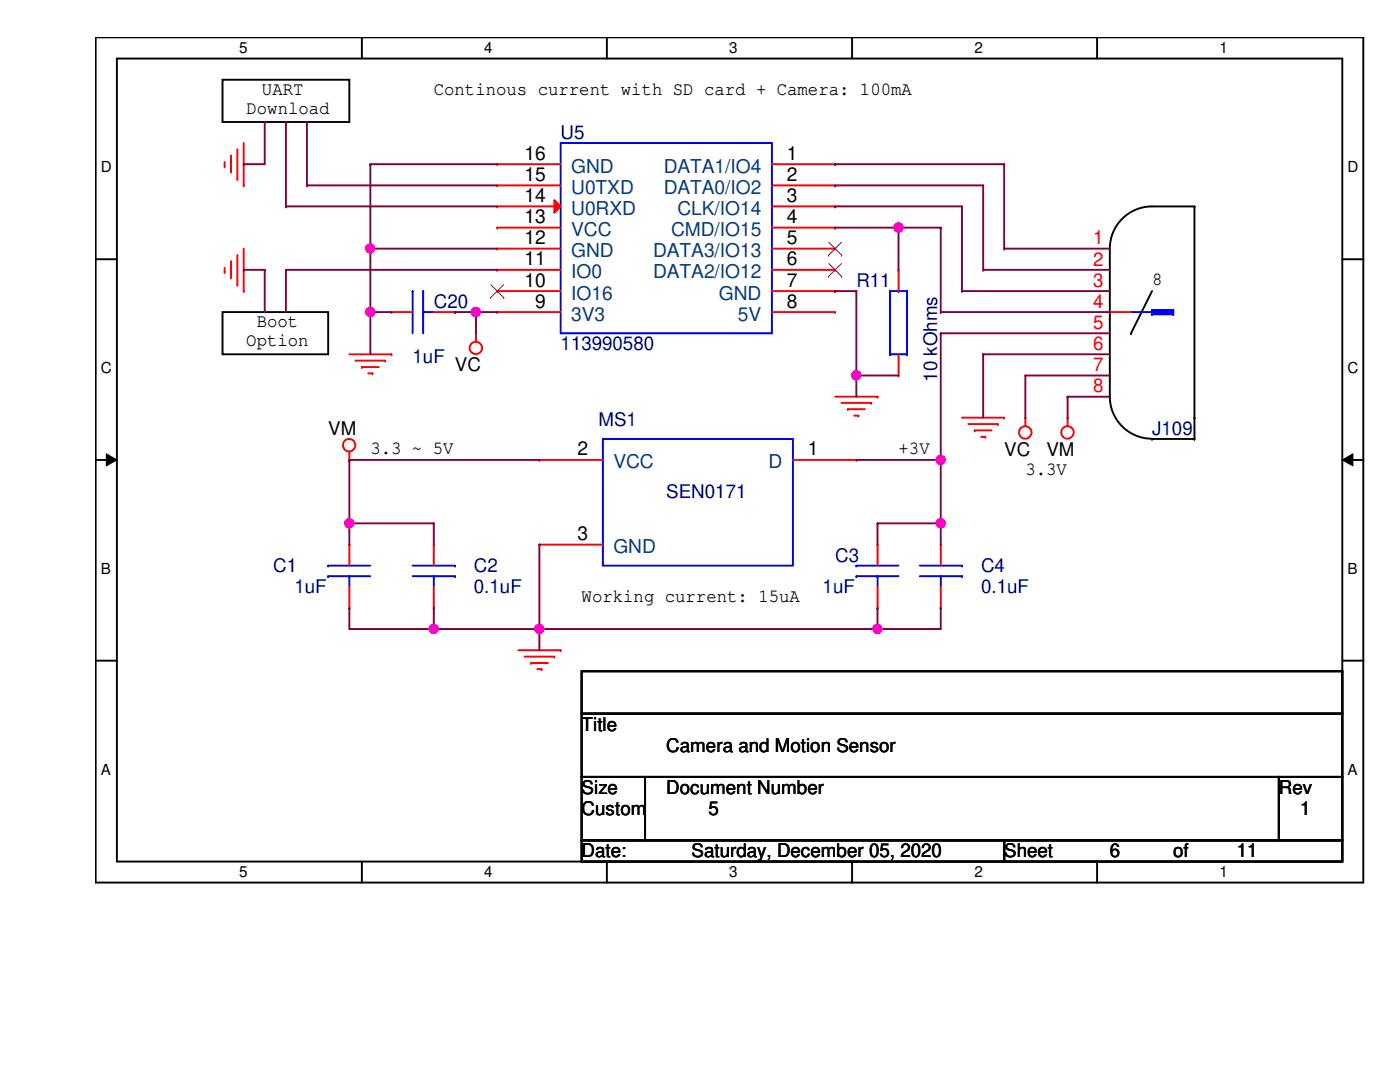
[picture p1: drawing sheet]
<svg xmlns="http://www.w3.org/2000/svg" width="279mm" height="216mm" viewBox="0 0 279 216" stroke-linecap="round" stroke-linejoin="round" font-family="sans-serif">
<path d="M19.1 7.5h253v168.6h-253zM23.3 11.7h244.6v160.2h-244.6z" fill="none" stroke="#000" stroke-width=".38"/>
<g fill="#fff">
<path d="M47.8 7.9h1.6v3.4h-1.6z"/>
<path d="M47.8 172.3h1.6v3.4h-1.6z"/>
</g>
<path d="M72.2 7.5v4.2M72.2 171.9v4.2" fill="none" stroke="#000" stroke-width=".38"/>
<g fill="#fff">
<path d="M96.6 7.9h1.7v3.4h-1.7z"/>
<path d="M96.6 172.3h1.7v3.4h-1.7z"/>
</g>
<path d="M121.1 7.5v4.2M121.1 171.9v4.2" fill="none" stroke="#000" stroke-width=".38"/>
<g fill="#fff">
<path d="M145.5 7.9h1.7v3.4h-1.7z"/>
<path d="M145.5 172.3h1.7v3.4h-1.7z"/>
</g>
<path d="M170.1 7.5v4.2M170.1 171.9v4.2" fill="none" stroke="#000" stroke-width=".38"/>
<g fill="#fff">
<path d="M194.5 7.9h1.6v3.4h-1.6z"/>
<path d="M194.5 172.3h1.6v3.4h-1.6z"/>
</g>
<path d="M218.9 7.5v4.2M218.9 171.9v4.2" fill="none" stroke="#000" stroke-width=".38"/>
<g fill="#fff">
<path d="M243.4 7.9h1.6v3.4h-1.6z"/>
<path d="M243.4 172.3h1.6v3.4h-1.6z"/>
<path d="M20.2 31.7h2.1v3.4h-2.1z"/>
<path d="M268.9 31.7h2.2v3.4h-2.2z"/>
<path d="M20.2 71.8h2.1v3.3h-2.1z"/>
<path d="M268.9 71.8h2.2v3.3h-2.2z"/>
</g>
<path d="M19.1 51.7h4.2M267.9 51.7h4.2" fill="none" stroke="#000" stroke-width=".38"/>
<g fill="#fff">
<path d="M20.2 111.8h1.9v3.4h-1.9z"/>
<path d="M268.9 111.8h2v3.4h-2z"/>
</g>
<path d="M19.1 91.8h4.2M267.9 91.8h4.2" fill="none" stroke="#000" stroke-width=".38"/>
<path d="M21.2 90.6l2.1 1.2-2.1 1.2zM267.9 91.8l2.1-1.2v2.4z" fill="#000"/>
<path d="M21.2 90.6l2.1 1.2-2.1 1.2zM267.9 91.8l2.1-1.2v2.4z" fill="none" stroke="#000" stroke-width=".2"/>
<g fill="#fff">
<path d="M20.1 151.8h2v3.4h-2z"/>
<path d="M268.9 151.8h2v3.4h-2z"/>
</g>
<path d="M44.4 15.9h25.3v8.4h-25.3zM229.9 58.1l-4.2 8.4M44.4 62.3h21.1v8.4h-21.1zM229.9 87.5a8.4 8.4 0 0 1-8.4-8.3v-29.6a8.4 8.4 0 0 1 8.4-8.4h8.5v46.4h-8.5M19.1 131.8h4.2M267.9 131.8h4.2" fill="none" stroke="#000" stroke-width=".38"/>
<g fill="#000">
<circle cx="238.4" cy="41.2" r=".19"/>
<circle cx="221.5" cy="74.9" r=".19"/>
<circle cx="221.5" cy="79.2" r=".19"/>
<circle cx="225.7" cy="66.5" r=".19"/>
<circle cx="229.9" cy="87.6" r=".19"/>
<circle cx="238.4" cy="83.4" r=".19"/>
<circle cx="238.4" cy="87.6" r=".19"/>
</g>
<path d="M69.7 90.1v1.7" fill="none" stroke="#f00" stroke-width=".38"/>
<circle cx="69.7" cy="91.8" r=".19" fill="#f00"/>
<g fill="none" stroke="#f00" stroke-width=".38">
<path d="M103.4 129.8h8.5"/>
<circle cx="69.7" cy="88.8" r="1.24"/>
</g>
<circle cx="111.9" cy="129.8" r=".19" fill="#f00"/>
<path d="M104.7 131h5.9" fill="none" stroke="#f00" stroke-width=".38"/>
<circle cx="110.6" cy="131" r=".19" fill="#f00"/>
<path d="M106 132.3h3.3" fill="none" stroke="#f00" stroke-width=".38"/>
<circle cx="106" cy="132.3" r=".19" fill="#f00"/>
<path d="M107.2 133.5h.9" fill="none" stroke="#f00" stroke-width=".38"/>
<circle cx="108.1" cy="133.5" r=".19" fill="#f00"/>
<path d="M69.7 70.7h8.4" fill="none" stroke="#f00" stroke-width=".38"/>
<circle cx="78.1" cy="70.7" r=".19" fill="#f00"/>
<path d="M71 72h5.9" fill="none" stroke="#f00" stroke-width=".38"/>
<circle cx="76.9" cy="72" r=".19" fill="#f00"/>
<path d="M72.2 73.2h3.4" fill="none" stroke="#f00" stroke-width=".38"/>
<circle cx="72.2" cy="73.2" r=".19" fill="#f00"/>
<path d="M73.5 74.5h.8" fill="none" stroke="#f00" stroke-width=".38"/>
<circle cx="74.3" cy="74.5" r=".19" fill="#f00"/>
<path d="M166.7 79.2h8.4" fill="none" stroke="#f00" stroke-width=".38"/>
<circle cx="175.1" cy="79.2" r=".19" fill="#f00"/>
<path d="M167.9 80.4h6" fill="none" stroke="#f00" stroke-width=".38"/>
<circle cx="173.9" cy="80.4" r=".19" fill="#f00"/>
<path d="M169.2 81.7h3.4" fill="none" stroke="#f00" stroke-width=".38"/>
<circle cx="169.2" cy="81.7" r=".19" fill="#f00"/>
<path d="M170.5 82.9h.8" fill="none" stroke="#f00" stroke-width=".38"/>
<circle cx="171.3" cy="82.9" r=".19" fill="#f00"/>
<path d="M95 66.5v1.7" fill="none" stroke="#f00" stroke-width=".38"/>
<circle cx="95" cy="66.5" r=".19" fill="#f00"/>
<g fill="none" stroke="#f00" stroke-width=".38">
<path d="M192 83.4h8.4"/>
<circle cx="95" cy="69.4" r="1.24"/>
</g>
<circle cx="200.4" cy="83.4" r=".19" fill="#f00"/>
<path d="M193.3 84.6h5.8" fill="none" stroke="#f00" stroke-width=".38"/>
<circle cx="199.1" cy="84.6" r=".19" fill="#f00"/>
<path d="M194.5 85.9h3.4" fill="none" stroke="#f00" stroke-width=".38"/>
<circle cx="194.5" cy="85.9" r=".19" fill="#f00"/>
<path d="M195.8 87.2h.8" fill="none" stroke="#f00" stroke-width=".38"/>
<circle cx="196.6" cy="87.2" r=".19" fill="#f00"/>
<path d="M204.6 83.4v1.6" fill="none" stroke="#f00" stroke-width=".38"/>
<circle cx="204.6" cy="83.4" r=".19" fill="#f00"/>
<g fill="none" stroke="#f00" stroke-width=".38">
<path d="M213.1 83.4v1.6"/>
<circle cx="204.6" cy="86.3" r="1.25"/>
</g>
<circle cx="213.1" cy="83.4" r=".19" fill="#f00"/>
<g fill="none" stroke="#f00" stroke-width=".38">
<path d="M48.6 28.5v8.5"/>
<circle cx="213" cy="86.3" r="1.25"/>
</g>
<circle cx="48.6" cy="37" r=".19" fill="#f00"/>
<path d="M47.4 29.8v5.9" fill="none" stroke="#f00" stroke-width=".38"/>
<circle cx="47.4" cy="35.7" r=".19" fill="#f00"/>
<path d="M46.1 31.1v3.4" fill="none" stroke="#f00" stroke-width=".38"/>
<circle cx="46.1" cy="31.1" r=".19" fill="#f00"/>
<path d="M44.8 32.3v.9" fill="none" stroke="#f00" stroke-width=".38"/>
<circle cx="44.8" cy="33.2" r=".19" fill="#f00"/>
<path d="M48.6 49.6v8.5" fill="none" stroke="#f00" stroke-width=".38"/>
<circle cx="48.6" cy="58.1" r=".19" fill="#f00"/>
<path d="M47.4 50.9v5.9" fill="none" stroke="#f00" stroke-width=".38"/>
<circle cx="47.4" cy="56.8" r=".19" fill="#f00"/>
<path d="M46.1 52.2v3.3" fill="none" stroke="#f00" stroke-width=".38"/>
<circle cx="46.1" cy="52.2" r=".19" fill="#f00"/>
<path d="M44.8 53.4v.9" fill="none" stroke="#f00" stroke-width=".38"/>
<circle cx="44.8" cy="54.3" r=".19" fill="#f00"/>
<path d="M116.1 133.9h151.8v8.5h-151.8zM116.1 142.4h151.8v12.6h-151.8zM116.1 155h12.6v12.7h-12.6zM128.7 155h126.5v12.7h-126.5zM255.2 155h12.7v12.7h-12.7zM116.1 167.7h84.3v4.2h-84.3zM200.4 167.7h67.5v4.2h-67.5z" fill="none" stroke="#000" stroke-width=".38"/>
<path d="M65.5 112.9h8.4" fill="none" stroke="#00f" stroke-width=".38"/>
<circle cx="65.5" cy="112.9" r=".19" fill="#00f"/>
<path d="M65.5 115h8.4" fill="none" stroke="#00f" stroke-width=".38"/>
<circle cx="65.5" cy="115" r=".19" fill="#00f"/>
<path d="M69.7 115v2.1" fill="none" stroke="#00f" stroke-width=".38"/>
<circle cx="69.7" cy="115" r=".19" fill="#00f"/>
<path d="M69.7 108.7v4.2" fill="none" stroke="#f00" stroke-width=".38"/>
<circle cx="69.7" cy="108.7" r=".19" fill="#f00"/>
<path d="M69.7 117.1v4.2" fill="none" stroke="#f00" stroke-width=".38"/>
<circle cx="69.7" cy="121.3" r=".19" fill="#f00"/>
<path d="M82.3 112.9h8.5" fill="none" stroke="#00f" stroke-width=".38"/>
<circle cx="90.8" cy="112.9" r=".19" fill="#00f"/>
<path d="M82.3 115h8.5" fill="none" stroke="#00f" stroke-width=".38"/>
<circle cx="90.8" cy="115" r=".19" fill="#00f"/>
<path d="M86.6 115v2.1" fill="none" stroke="#00f" stroke-width=".38"/>
<circle cx="86.6" cy="115" r=".19" fill="#00f"/>
<path d="M86.6 108.7v4.2" fill="none" stroke="#f00" stroke-width=".38"/>
<circle cx="86.6" cy="108.7" r=".19" fill="#f00"/>
<path d="M86.6 117.1v4.2" fill="none" stroke="#f00" stroke-width=".38"/>
<circle cx="86.6" cy="121.3" r=".19" fill="#f00"/>
<path d="M170.9 112.9h8.4" fill="none" stroke="#00f" stroke-width=".38"/>
<circle cx="170.9" cy="112.9" r=".19" fill="#00f"/>
<path d="M170.9 115h8.4" fill="none" stroke="#00f" stroke-width=".38"/>
<circle cx="170.9" cy="115" r=".19" fill="#00f"/>
<path d="M175.1 115v2.1" fill="none" stroke="#00f" stroke-width=".38"/>
<circle cx="175.1" cy="115" r=".19" fill="#00f"/>
<path d="M175.1 108.7v4.2" fill="none" stroke="#f00" stroke-width=".38"/>
<circle cx="175.1" cy="108.7" r=".19" fill="#f00"/>
<path d="M175.1 117.1v4.2" fill="none" stroke="#f00" stroke-width=".38"/>
<circle cx="175.1" cy="121.3" r=".19" fill="#f00"/>
<path d="M183.6 112.9h8.4" fill="none" stroke="#00f" stroke-width=".38"/>
<circle cx="192" cy="112.9" r=".19" fill="#00f"/>
<path d="M183.6 115h8.4" fill="none" stroke="#00f" stroke-width=".38"/>
<circle cx="192" cy="115" r=".19" fill="#00f"/>
<path d="M187.7 115v2.1" fill="none" stroke="#00f" stroke-width=".38"/>
<circle cx="187.7" cy="115" r=".19" fill="#00f"/>
<path d="M187.7 108.7v4.2" fill="none" stroke="#f00" stroke-width=".38"/>
<circle cx="187.7" cy="108.7" r=".19" fill="#f00"/>
<path d="M187.7 117.1v4.2" fill="none" stroke="#f00" stroke-width=".38"/>
<circle cx="187.7" cy="121.3" r=".19" fill="#f00"/>
<path d="M120.3 87.6h37.9v25.3h-37.9z" fill="none" stroke="#00f" stroke-width=".38"/>
<path d="M158.2 91.8h12.7" fill="none" stroke="#f00" stroke-width=".38"/>
<circle cx="170.9" cy="91.8" r=".19" fill="#f00"/>
<path d="M107.7 91.8h12.6" fill="none" stroke="#f00" stroke-width=".38"/>
<circle cx="107.7" cy="91.8" r=".19" fill="#f00"/>
<path d="M107.7 108.7h12.6" fill="none" stroke="#f00" stroke-width=".38"/>
<circle cx="107.7" cy="108.7" r=".19" fill="#f00"/>
<path d="M111.9 28.5h42.2v38h-42.2z" fill="none" stroke="#00f" stroke-width=".38"/>
<path d="M154.1 32.8h12.6" fill="none" stroke="#f00" stroke-width=".38"/>
<circle cx="166.7" cy="32.8" r=".19" fill="#f00"/>
<path d="M154.1 37h12.6" fill="none" stroke="#f00" stroke-width=".38"/>
<circle cx="166.7" cy="37" r=".19" fill="#f00"/>
<path d="M154.1 41.2h12.6" fill="none" stroke="#f00" stroke-width=".38"/>
<circle cx="166.7" cy="41.2" r=".19" fill="#f00"/>
<path d="M154.1 45.4h12.6" fill="none" stroke="#f00" stroke-width=".38"/>
<circle cx="166.7" cy="45.4" r=".19" fill="#f00"/>
<path d="M154.1 49.6h12.6" fill="none" stroke="#f00" stroke-width=".38"/>
<circle cx="166.7" cy="49.6" r=".19" fill="#f00"/>
<path d="M165.4 50.9h.1M165.4 48.3l2.6 2.6M167.9 48.3l-2.5 2.6M168 50.9h.1" fill="none" stroke="#804000" stroke-width=".2"/>
<path d="M154.1 53.8h12.6" fill="none" stroke="#f00" stroke-width=".38"/>
<circle cx="166.7" cy="53.8" r=".19" fill="#f00"/>
<path d="M165.4 55.2h.1M165.4 52.6l2.6 2.6M167.9 52.6l-2.5 2.6M168 55.2h.1" fill="none" stroke="#804000" stroke-width=".2"/>
<path d="M154.1 58.1h12.6" fill="none" stroke="#f00" stroke-width=".38"/>
<circle cx="166.7" cy="58.1" r=".19" fill="#f00"/>
<path d="M154.1 62.3h12.6" fill="none" stroke="#f00" stroke-width=".38"/>
<circle cx="166.7" cy="62.3" r=".19" fill="#f00"/>
<path d="M99.2 62.3h12.7" fill="none" stroke="#f00" stroke-width=".38"/>
<circle cx="99.2" cy="62.3" r=".19" fill="#f00"/>
<path d="M99.2 58.1h12.7" fill="none" stroke="#f00" stroke-width=".38"/>
<circle cx="99.2" cy="58.1" r=".19" fill="#f00"/>
<path d="M97.9 59.4h.1M98 56.8l2.5 2.6M100.5 56.8l-2.6 2.6M100.5 59.4h.1" fill="none" stroke="#804000" stroke-width=".2"/>
<path d="M99.2 53.8h12.7" fill="none" stroke="#f00" stroke-width=".38"/>
<circle cx="99.2" cy="53.8" r=".19" fill="#f00"/>
<path d="M99.2 49.6h12.7" fill="none" stroke="#f00" stroke-width=".38"/>
<circle cx="99.2" cy="49.6" r=".19" fill="#f00"/>
<path d="M99.2 45.4h12.7" fill="none" stroke="#f00" stroke-width=".38"/>
<circle cx="99.2" cy="45.4" r=".19" fill="#f00"/>
<path d="M110.6 39.9l1.3 1.3-1.3 1.3z" fill="#f00"/>
<path d="M110.6 39.9l1.3 1.3-1.3 1.3zM99.2 41.2h12.7" fill="none" stroke="#f00" stroke-width=".38"/>
<circle cx="99.2" cy="41.2" r=".19" fill="#f00"/>
<path d="M99.2 37h12.7" fill="none" stroke="#f00" stroke-width=".38"/>
<circle cx="99.2" cy="37" r=".19" fill="#f00"/>
<path d="M99.2 32.8h12.7" fill="none" stroke="#f00" stroke-width=".38"/>
<circle cx="99.2" cy="32.8" r=".19" fill="#f00"/>
<path d="M82.3 58.1v8.4" fill="none" stroke="#00f" stroke-width=".38"/>
<circle cx="82.3" cy="58.1" r=".19" fill="#00f"/>
<path d="M84.5 58.1v8.4" fill="none" stroke="#00f" stroke-width=".38"/>
<circle cx="84.5" cy="58.1" r=".19" fill="#00f"/>
<path d="M84.5 62.3h2.1" fill="none" stroke="#00f" stroke-width=".38"/>
<circle cx="84.5" cy="62.3" r=".19" fill="#00f"/>
<path d="M78.1 62.3h4.2" fill="none" stroke="#f00" stroke-width=".38"/>
<circle cx="78.1" cy="62.3" r=".19" fill="#f00"/>
<path d="M86.6 62.3h4.2" fill="none" stroke="#f00" stroke-width=".38"/>
<circle cx="90.8" cy="62.3" r=".19" fill="#f00"/>
<path d="M179.3 58.1h1.7" fill="none" stroke="#00f" stroke-width=".38"/>
<circle cx="181" cy="58.1" r=".19" fill="#00f"/>
<path d="M181 58.1v12.6" fill="none" stroke="#00f" stroke-width=".38"/>
<circle cx="181" cy="70.7" r=".19" fill="#00f"/>
<path d="M177.6 70.7h3.4" fill="none" stroke="#00f" stroke-width=".38"/>
<circle cx="177.6" cy="70.7" r=".19" fill="#00f"/>
<path d="M177.6 58.1v12.6" fill="none" stroke="#00f" stroke-width=".38"/>
<circle cx="177.6" cy="58.1" r=".19" fill="#00f"/>
<path d="M177.6 58.1h1.7" fill="none" stroke="#00f" stroke-width=".38"/>
<circle cx="179.3" cy="58.1" r=".19" fill="#00f"/>
<path d="M179.3 53.8v4.3" fill="none" stroke="#f00" stroke-width=".38"/>
<circle cx="179.3" cy="53.8" r=".19" fill="#f00"/>
<path d="M179.3 70.7v4.2" fill="none" stroke="#f00" stroke-width=".38"/>
<circle cx="179.3" cy="74.9" r=".19" fill="#f00"/>
<path d="M225.7 62.3h4.2" fill="none" stroke="#00f" stroke-width=".38"/>
<circle cx="229.9" cy="62.3" r=".19" fill="#00f"/>
<path d="M229.9 62.3v.4" fill="none" stroke="#00f" stroke-width=".38"/>
<circle cx="229.9" cy="62.7" r=".19" fill="#00f"/>
<path d="M229.9 62.7h4.2" fill="none" stroke="#00f" stroke-width=".38"/>
<circle cx="234.1" cy="62.7" r=".19" fill="#00f"/>
<path d="M234.1 61.8v.9" fill="none" stroke="#00f" stroke-width=".38"/>
<circle cx="234.1" cy="61.8" r=".19" fill="#00f"/>
<path d="M229.9 61.8h4.2" fill="none" stroke="#00f" stroke-width=".38"/>
<circle cx="229.9" cy="61.8" r=".19" fill="#00f"/>
<path d="M229.9 61.8v.5" fill="none" stroke="#00f" stroke-width=".38"/>
<circle cx="229.9" cy="62.3" r=".19" fill="#00f"/>
<path d="M229.9 61.8h4.2v.9h-4.2z" fill-rule="evenodd" fill="#00f"/>
<path d="M229.9 61.8h4.2v.9h-4.2z" fill="none" stroke="#00f" stroke-width=".38"/>
<path d="M221.5 62.3h4.2" fill="none" stroke="#f00" stroke-width=".38"/>
<circle cx="221.5" cy="62.3" r=".19" fill="#f00"/>
<path d="M69.7 91.8h38" fill="none" stroke="#800040" stroke-width=".38"/>
<circle cx="69.7" cy="91.8" r=".19" fill="#800040"/>
<path d="M69.7 125.5h16.9" fill="none" stroke="#800040" stroke-width=".38"/>
<circle cx="86.6" cy="125.5" r=".19" fill="#800040"/>
<circle cx="86.5" cy="125.5" r=".83" fill="#f0f"/>
<circle cx="86.5" cy="125.5" r=".83" fill="none" stroke="#f0f" stroke-width=".38"/>
<path d="M69.7 104.4h16.9" fill="none" stroke="#800040" stroke-width=".38"/>
<circle cx="86.6" cy="104.4" r=".19" fill="#800040"/>
<path d="M69.7 104.4v4.3" fill="none" stroke="#800040" stroke-width=".38"/>
<circle cx="69.7" cy="104.4" r=".19" fill="#800040"/>
<path d="M86.6 104.4v4.3" fill="none" stroke="#800040" stroke-width=".38"/>
<circle cx="86.6" cy="104.4" r=".19" fill="#800040"/>
<path d="M69.7 121.3v4.2" fill="none" stroke="#800040" stroke-width=".38"/>
<circle cx="69.7" cy="121.3" r=".19" fill="#800040"/>
<path d="M86.6 121.3v4.2" fill="none" stroke="#800040" stroke-width=".38"/>
<circle cx="86.6" cy="121.3" r=".19" fill="#800040"/>
<path d="M107.7 108.7v16.8" fill="none" stroke="#800040" stroke-width=".38"/>
<circle cx="107.7" cy="108.7" r=".19" fill="#800040"/>
<path d="M175.1 121.3v4.2" fill="none" stroke="#800040" stroke-width=".38"/>
<circle cx="175.1" cy="121.3" r=".19" fill="#800040"/>
<path d="M175.1 125.5h12.6" fill="none" stroke="#800040" stroke-width=".38"/>
<circle cx="175.1" cy="125.5" r=".19" fill="#800040"/>
<path d="M187.7 121.3v4.2" fill="none" stroke="#800040" stroke-width=".38"/>
<circle cx="187.7" cy="121.3" r=".19" fill="#800040"/>
<path d="M166.7 32.8h33.7" fill="none" stroke="#800040" stroke-width=".38"/>
<circle cx="166.7" cy="32.8" r=".19" fill="#800040"/>
<path d="M73.9 32.8h25.3" fill="none" stroke="#800040" stroke-width=".38"/>
<circle cx="73.9" cy="32.8" r=".19" fill="#800040"/>
<path d="M73.9 32.8v16.8" fill="none" stroke="#800040" stroke-width=".38"/>
<circle cx="73.9" cy="32.8" r=".19" fill="#800040"/>
<path d="M166.7 37h29.5" fill="none" stroke="#800040" stroke-width=".38"/>
<circle cx="166.7" cy="37" r=".19" fill="#800040"/>
<path d="M166.7 41.2h25.3" fill="none" stroke="#800040" stroke-width=".38"/>
<circle cx="166.7" cy="41.2" r=".19" fill="#800040"/>
<path d="M166.7 45.4h12.6" fill="none" stroke="#800040" stroke-width=".38"/>
<circle cx="166.7" cy="45.4" r=".19" fill="#800040"/>
<path d="M73.9 49.6v12.7" fill="none" stroke="#800040" stroke-width=".38"/>
<circle cx="73.9" cy="49.6" r=".19" fill="#800040"/>
<circle cx="73.9" cy="62.2" r=".83" fill="#f0f"/>
<circle cx="73.9" cy="62.2" r=".83" fill="none" stroke="#f0f" stroke-width=".38"/>
<path d="M166.7 58.1h4.2" fill="none" stroke="#800040" stroke-width=".38"/>
<circle cx="166.7" cy="58.1" r=".19" fill="#800040"/>
<path d="M170.9 58.1v16.8" fill="none" stroke="#800040" stroke-width=".38"/>
<circle cx="170.9" cy="58.1" r=".19" fill="#800040"/>
<path d="M73.9 49.6h25.3" fill="none" stroke="#800040" stroke-width=".38"/>
<circle cx="73.9" cy="49.6" r=".19" fill="#800040"/>
<circle cx="73.9" cy="49.6" r=".83" fill="#f0f"/>
<circle cx="73.9" cy="49.6" r=".83" fill="none" stroke="#f0f" stroke-width=".38"/>
<path d="M69.7 91.8v12.6" fill="none" stroke="#800040" stroke-width=".38"/>
<circle cx="69.7" cy="91.8" r=".19" fill="#800040"/>
<circle cx="69.7" cy="104.4" r=".83" fill="#f0f"/>
<circle cx="69.7" cy="104.4" r=".83" fill="none" stroke="#f0f" stroke-width=".38"/>
<path d="M73.9 62.3h4.2" fill="none" stroke="#800040" stroke-width=".38"/>
<circle cx="73.9" cy="62.3" r=".19" fill="#800040"/>
<path d="M73.9 62.3v8.4" fill="none" stroke="#800040" stroke-width=".38"/>
<circle cx="73.9" cy="62.3" r=".19" fill="#800040"/>
<path d="M90.8 62.3h4.2" fill="none" stroke="#800040" stroke-width=".38"/>
<circle cx="90.8" cy="62.3" r=".19" fill="#800040"/>
<path d="M86.6 125.5h21.1" fill="none" stroke="#800040" stroke-width=".38"/>
<circle cx="86.6" cy="125.5" r=".19" fill="#800040"/>
<path d="M107.7 125.5v4.3" fill="none" stroke="#800040" stroke-width=".38"/>
<circle cx="107.7" cy="125.5" r=".19" fill="#800040"/>
<path d="M107.7 125.5h67.4" fill="none" stroke="#800040" stroke-width=".38"/>
<circle cx="107.7" cy="125.5" r=".19" fill="#800040"/>
<circle cx="175.1" cy="125.5" r=".83" fill="#f0f"/>
<circle cx="175.1" cy="125.5" r=".83" fill="none" stroke="#f0f" stroke-width=".38"/>
<circle cx="107.6" cy="125.5" r=".83" fill="#f0f"/>
<circle cx="107.6" cy="125.5" r=".83" fill="none" stroke="#f0f" stroke-width=".38"/>
<path d="M170.9 91.8h16.8" fill="none" stroke="#800040" stroke-width=".38"/>
<circle cx="187.7" cy="91.8" r=".19" fill="#800040"/>
<path d="M187.7 91.8v12.6" fill="none" stroke="#800040" stroke-width=".38"/>
<circle cx="187.7" cy="91.8" r=".19" fill="#800040"/>
<circle cx="187.7" cy="104.4" r=".83" fill="#f0f"/>
<circle cx="187.7" cy="104.4" r=".83" fill="none" stroke="#f0f" stroke-width=".38"/>
<circle cx="187.7" cy="91.8" r=".83" fill="#f0f"/>
<circle cx="187.7" cy="91.8" r=".83" fill="none" stroke="#f0f" stroke-width=".38"/>
<path d="M175.1 104.4h12.6" fill="none" stroke="#800040" stroke-width=".38"/>
<circle cx="175.1" cy="104.4" r=".19" fill="#800040"/>
<path d="M187.7 104.4v4.3" fill="none" stroke="#800040" stroke-width=".38"/>
<circle cx="187.7" cy="104.4" r=".19" fill="#800040"/>
<path d="M175.1 104.4v4.3" fill="none" stroke="#800040" stroke-width=".38"/>
<circle cx="175.1" cy="104.4" r=".19" fill="#800040"/>
<path d="M200.4 32.8v16.8" fill="none" stroke="#800040" stroke-width=".38"/>
<circle cx="200.4" cy="32.8" r=".19" fill="#800040"/>
<path d="M200.4 49.6h21.1" fill="none" stroke="#800040" stroke-width=".38"/>
<circle cx="200.4" cy="49.6" r=".19" fill="#800040"/>
<path d="M196.2 37v16.8" fill="none" stroke="#800040" stroke-width=".38"/>
<circle cx="196.2" cy="37" r=".19" fill="#800040"/>
<path d="M196.2 53.8h25.3" fill="none" stroke="#800040" stroke-width=".38"/>
<circle cx="196.2" cy="53.8" r=".19" fill="#800040"/>
<path d="M192 41.2v16.9" fill="none" stroke="#800040" stroke-width=".38"/>
<circle cx="192" cy="41.2" r=".19" fill="#800040"/>
<path d="M192 58.1h29.5" fill="none" stroke="#800040" stroke-width=".38"/>
<circle cx="192" cy="58.1" r=".19" fill="#800040"/>
<path d="M187.7 45.4v16.9" fill="none" stroke="#800040" stroke-width=".38"/>
<circle cx="187.7" cy="45.4" r=".19" fill="#800040"/>
<path d="M187.7 62.3h33.8" fill="none" stroke="#800040" stroke-width=".38"/>
<circle cx="187.7" cy="62.3" r=".19" fill="#800040"/>
<path d="M187.7 66.5v25.3" fill="none" stroke="#800040" stroke-width=".38"/>
<circle cx="187.7" cy="66.5" r=".19" fill="#800040"/>
<path d="M187.7 66.5h33.8" fill="none" stroke="#800040" stroke-width=".38"/>
<circle cx="187.7" cy="66.5" r=".19" fill="#800040"/>
<path d="M213.1 79.2h8.4" fill="none" stroke="#800040" stroke-width=".38"/>
<circle cx="213.1" cy="79.2" r=".19" fill="#800040"/>
<path d="M213.1 79.2v4.2" fill="none" stroke="#800040" stroke-width=".38"/>
<circle cx="213.1" cy="79.2" r=".19" fill="#800040"/>
<path d="M95 62.3h4.2" fill="none" stroke="#800040" stroke-width=".38"/>
<circle cx="95" cy="62.3" r=".19" fill="#800040"/>
<path d="M95 62.3v4.2" fill="none" stroke="#800040" stroke-width=".38"/>
<circle cx="95" cy="62.3" r=".19" fill="#800040"/>
<circle cx="95" cy="62.2" r=".83" fill="#f0f"/>
<circle cx="95" cy="62.2" r=".83" fill="none" stroke="#f0f" stroke-width=".38"/>
<path d="M196.2 70.7h25.3" fill="none" stroke="#800040" stroke-width=".38"/>
<circle cx="196.2" cy="70.7" r=".19" fill="#800040"/>
<path d="M204.6 74.9h16.9" fill="none" stroke="#800040" stroke-width=".38"/>
<circle cx="221.5" cy="74.9" r=".19" fill="#800040"/>
<path d="M196.2 70.7v12.7" fill="none" stroke="#800040" stroke-width=".38"/>
<circle cx="196.2" cy="70.7" r=".19" fill="#800040"/>
<path d="M204.6 74.9v8.5" fill="none" stroke="#800040" stroke-width=".38"/>
<circle cx="204.6" cy="74.9" r=".19" fill="#800040"/>
<path d="M179.3 45.4h8.4" fill="none" stroke="#800040" stroke-width=".38"/>
<circle cx="179.3" cy="45.4" r=".19" fill="#800040"/>
<path d="M170.9 74.9h8.4" fill="none" stroke="#800040" stroke-width=".38"/>
<circle cx="170.9" cy="74.9" r=".19" fill="#800040"/>
<path d="M170.9 74.9v4.3" fill="none" stroke="#800040" stroke-width=".38"/>
<circle cx="170.9" cy="74.9" r=".19" fill="#800040"/>
<circle cx="170.9" cy="74.9" r=".83" fill="#f0f"/>
<circle cx="170.9" cy="74.9" r=".83" fill="none" stroke="#f0f" stroke-width=".38"/>
<path d="M179.3 45.4v8.4" fill="none" stroke="#800040" stroke-width=".38"/>
<circle cx="179.3" cy="45.4" r=".19" fill="#800040"/>
<circle cx="179.3" cy="45.4" r=".83" fill="#f0f"/>
<circle cx="179.3" cy="45.4" r=".83" fill="none" stroke="#f0f" stroke-width=".38"/>
<path d="M52.8 24.3v8.5" fill="none" stroke="#800040" stroke-width=".38"/>
<circle cx="52.8" cy="24.3" r=".19" fill="#800040"/>
<path d="M57.1 24.3v16.9" fill="none" stroke="#800040" stroke-width=".38"/>
<circle cx="57.1" cy="24.3" r=".19" fill="#800040"/>
<path d="M61.3 24.3v12.7" fill="none" stroke="#800040" stroke-width=".38"/>
<circle cx="61.3" cy="24.3" r=".19" fill="#800040"/>
<path d="M61.3 37h37.9" fill="none" stroke="#800040" stroke-width=".38"/>
<circle cx="61.3" cy="37" r=".19" fill="#800040"/>
<path d="M57.1 41.2h42.1" fill="none" stroke="#800040" stroke-width=".38"/>
<circle cx="57.1" cy="41.2" r=".19" fill="#800040"/>
<path d="M48.6 32.8h4.2" fill="none" stroke="#800040" stroke-width=".38"/>
<circle cx="48.6" cy="32.8" r=".19" fill="#800040"/>
<path d="M57.1 53.8h42.1" fill="none" stroke="#800040" stroke-width=".38"/>
<circle cx="57.1" cy="53.8" r=".19" fill="#800040"/>
<path d="M57.1 53.8v8.5" fill="none" stroke="#800040" stroke-width=".38"/>
<circle cx="57.1" cy="53.8" r=".19" fill="#800040"/>
<path d="M52.8 53.8v8.5" fill="none" stroke="#800040" stroke-width=".38"/>
<circle cx="52.8" cy="53.8" r=".19" fill="#800040"/>
<path d="M48.6 53.8h4.2" fill="none" stroke="#800040" stroke-width=".38"/>
<circle cx="48.6" cy="53.8" r=".19" fill="#800040"/>
<circle cx="86.5" cy="125.5" r=".83" fill="#f0f"/>
<circle cx="86.5" cy="125.5" r=".83" fill="none" stroke="#f0f" stroke-width=".38"/>
<circle cx="73.9" cy="62.2" r=".83" fill="#f0f"/>
<circle cx="73.9" cy="62.2" r=".83" fill="none" stroke="#f0f" stroke-width=".38"/>
<circle cx="73.9" cy="49.6" r=".83" fill="#f0f"/>
<circle cx="73.9" cy="49.6" r=".83" fill="none" stroke="#f0f" stroke-width=".38"/>
<circle cx="69.7" cy="104.4" r=".83" fill="#f0f"/>
<circle cx="69.7" cy="104.4" r=".83" fill="none" stroke="#f0f" stroke-width=".38"/>
<circle cx="175.1" cy="125.5" r=".83" fill="#f0f"/>
<circle cx="175.1" cy="125.5" r=".83" fill="none" stroke="#f0f" stroke-width=".38"/>
<circle cx="107.6" cy="125.5" r=".83" fill="#f0f"/>
<circle cx="107.6" cy="125.5" r=".83" fill="none" stroke="#f0f" stroke-width=".38"/>
<circle cx="187.7" cy="104.4" r=".83" fill="#f0f"/>
<circle cx="187.7" cy="104.4" r=".83" fill="none" stroke="#f0f" stroke-width=".38"/>
<circle cx="187.7" cy="91.8" r=".83" fill="#f0f"/>
<circle cx="187.7" cy="91.8" r=".83" fill="none" stroke="#f0f" stroke-width=".38"/>
<circle cx="95" cy="62.2" r=".83" fill="#f0f"/>
<circle cx="95" cy="62.2" r=".83" fill="none" stroke="#f0f" stroke-width=".38"/>
<circle cx="170.9" cy="74.9" r=".83" fill="#f0f"/>
<circle cx="170.9" cy="74.9" r=".83" fill="none" stroke="#f0f" stroke-width=".38"/>
<circle cx="179.3" cy="45.4" r=".83" fill="#f0f"/>
<circle cx="179.3" cy="45.4" r=".83" fill="none" stroke="#f0f" stroke-width=".38"/>
<g font-size="3.8">
<text x="49.2" y="22.7">Download</text>
<text x="52.3" y="19">UART</text>
<text x="86.6" y="19">Continous current with SD card + Camera: 100mA</text>
<text x="104.7" y="31.9">16</text>
<text x="157" y="31.9">1</text>
<text x="104.7" y="40.3">14</text>
<text x="104.7" y="36.1">15</text>
<text x="157" y="36.1">2</text>
<text x="157" y="40.3">3</text>
<text x="104.7" y="44.5">13</text>
<text x="157" y="44.5">4</text>
<text x="104.7" y="53">11</text>
<text x="104.7" y="48.7">12</text>
<text x="157" y="48.7">5</text>
<text x="157" y="53">6</text>
<text x="104.7" y="57.2">10</text>
<text x="157" y="57.2">7</text>
<text x="229.9" y="56.9">8</text>
<text x="51.2" y="65.3">Boot</text>
<text x="106.8" y="61.4">9</text>
<text x="157" y="61.4">8</text>
<text x="49.1" y="69.1">Option</text>
<text x="90.8" y="74.1">VC</text>
<text x="65.5" y="86.7">VM</text>
<text x="73.9" y="90.6">3.3 ~ 5V</text>
<text x="115.2" y="90.9">2</text>
<text x="161.2" y="90.9">1</text>
<text x="179.3" y="90.6">+3V</text>
<text x="200.4" y="91">VC</text>
<text x="204.6" y="94.8">3.3V</text>
<text x="208.8" y="91">VM</text>
<text x="115.2" y="107.8">3</text>
<text x="116.1" y="120.1">Working current: 15uA</text>
<text x="116.1" y="145.8">Title</text>
<text x="133" y="150">Camera and Motion Sensor</text>
<text x="116.1" y="158.4">Size</text>
<text x="133" y="158.4">Document Number</text>
<text x="255.2" y="158.4">Rev</text>
<text x="116.1" y="162.6">Custom</text>
<text x="141.4" y="162.6">5</text>
<text x="259.5" y="162.6">1</text>
<text x="116.1" y="171.1">Date:</text>
<text x="138" y="171.1">Saturday, December 05, 2020</text>
<text x="200.4" y="171.1">Sheet</text>
<text x="221.5" y="171.1">6</text>
<text x="234.1" y="171.1">of</text>
<text x="246.8" y="171.1">11</text>
</g>
<g font-size="3.8" fill="#000080">
<text x="111.9" y="27.7">U5</text>
<text x="170.9" y="57.2">R11</text>
<text x="86.6" y="61.5">C20</text>
<text x="111.9" y="69.9">113990580</text>
<text x="82.3" y="72.4">1uF</text>
<text x="187" y="76.2" transform="rotate(-90 187 76.2)">10 kOhms</text>
<text x="119.5" y="85">MS1</text>
<text x="229.9" y="86.7">J109</text>
<text x="133" y="99.4">SEN0171</text>
<text x="166.7" y="112.1">C3</text>
<text x="54.5" y="114.2">C1</text>
<text x="58.8" y="118.4">1uF</text>
<text x="94.6" y="114.2">C2</text>
<text x="94.6" y="118.4">0.1uF</text>
<text x="164.2" y="118.4">1uF</text>
<text x="195.8" y="114.2">C4</text>
<text x="195.8" y="118.4">0.1uF</text>
</g>
<g font-size="3.8" fill="#004080">
<text x="114" y="34.5">GND</text>
<text x="132.5" y="34.5">DATA1/IO4</text>
<text x="114" y="38.7">U0TXD</text>
<text x="132.5" y="38.7">DATA0/IO2</text>
<text x="114" y="47.1">VCC</text>
<text x="114" y="42.9">U0RXD</text>
<text x="133.9" y="47.1">CMD/IO15</text>
<text x="135.2" y="42.9">CLK/IO14</text>
<text x="114" y="51.3">GND</text>
<text x="130.3" y="51.3">DATA3/IO13</text>
<text x="114" y="59.8">IO16</text>
<text x="114" y="55.5">IO0</text>
<text x="130.3" y="55.5">DATA2/IO12</text>
<text x="143.5" y="59.8">GND</text>
<text x="114" y="64">3V3</text>
<text x="147.3" y="64">5V</text>
<text x="122.4" y="93.5">VCC</text>
<text x="153.4" y="93.5">D</text>
<text x="122.4" y="110.4">GND</text>
</g>
<g font-size="3.8" fill="#f00">
<text x="218.1" y="48.8">1</text>
<text x="218.1" y="53">2</text>
<text x="218.1" y="57.2">3</text>
<text x="218.1" y="61.4">4</text>
<text x="218.1" y="65.7">5</text>
<text x="218.1" y="69.8">6</text>
<text x="218.1" y="74.1">7</text>
<text x="218.1" y="78.3">8</text>
</g>
<g font-size="3">
<text x="47.8" y="10.6">5</text>
<text x="96.6" y="10.6">4</text>
<text x="145.5" y="10.6">3</text>
<text x="194.5" y="10.6">2</text>
<text x="243.4" y="10.6">1</text>
<text x="20.2" y="34.4">D</text>
<text x="268.9" y="34.4">D</text>
<text x="20.2" y="74.5">C</text>
<text x="268.9" y="74.5">C</text>
<text x="20.2" y="114.5">B</text>
<text x="268.9" y="114.5">B</text>
<text x="20.2" y="154.6">A</text>
<text x="268.9" y="154.6">A</text>
<text x="47.8" y="175">5</text>
<text x="96.6" y="175">4</text>
<text x="145.5" y="175">3</text>
<text x="194.5" y="175">2</text>
<text x="243.4" y="175">1</text>
</g>
</svg>
